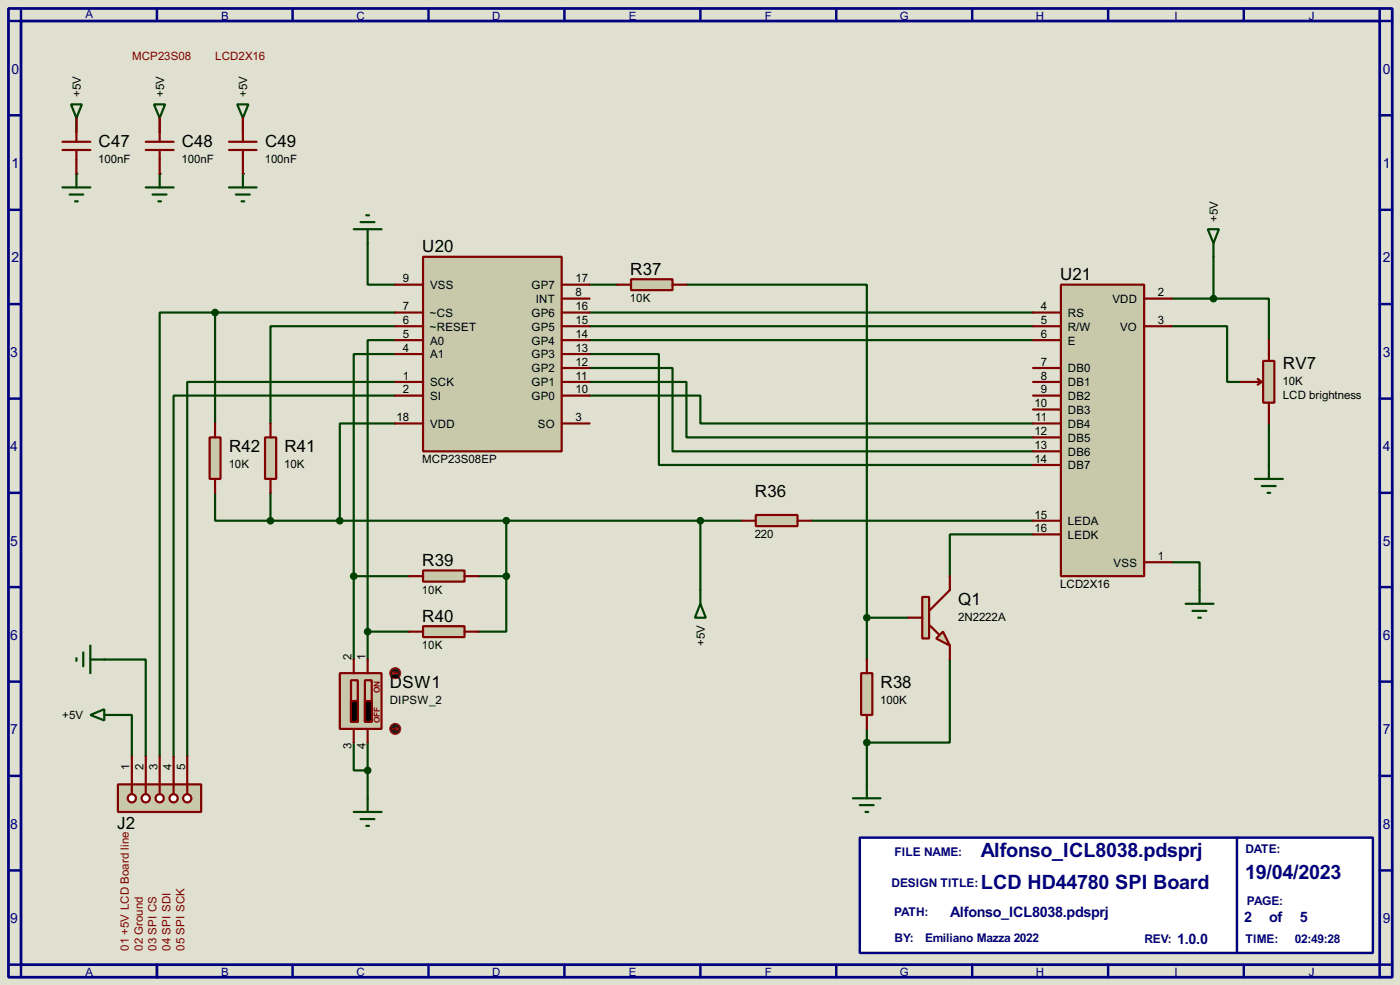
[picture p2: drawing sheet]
<svg xmlns="http://www.w3.org/2000/svg" width="256mm" height="180mm" viewBox="0 0 256 180" stroke-linecap="round" stroke-linejoin="round" font-family="sans-serif">
<path d="M0 0h256.5v180.3h-256.5z" fill="#e0e0d0"/>
<g fill="#004000">
<circle cx="14" cy="31.8" r=".2"/>
<circle cx="29.3" cy="31.8" r=".2"/>
</g>
<path d="M108 59.7h81.3M108 57.2h81.3M72.4 69.9h-38.1v68.6M72.4 72.4h-40.6v66.1M108 72.4h20.3v5.1h61M108 69.9h17.8v10.2h63.5M108 67.4h15.2v15.2h66.1M108 64.8h12.7v20.3h68.6M108 62.3h81.3M214.7 102.9h5.1v5.1" fill="none" stroke="#004000" stroke-width=".4"/>
<circle cx="44.5" cy="31.8" r=".2" fill="#004000"/>
<g fill="none" stroke="#004000" stroke-width=".4">
<path d="M39.4 57.2h-10.1v81.3M39.4 57.2h33M39.4 57.2v20.3M67.4 44.5v7.6h5M72.4 59.7h-22.8v17.8M108 52.1h5.1M125.8 52.1h33v61M214.7 59.7h10.1v10.2h2.6M214.7 54.7h7.6M222.3 54.7h10.2v7.6M222.3 47v7.7M72.4 62.3h-5v53.3"/>
<path d="M72.4 64.8h-7.6v40.7M72.4 77.5h-10.1v17.8M232.5 77.5v7.6M39.4 90.2v5.1h10.2M49.6 95.3h86.3M49.6 90.2v5.1M92.8 95.3v10.2M128.3 95.3v12.7M148.6 95.3h40.7M189.3 97.8h-15.3v7.7M64.8 105.5h10.2M64.8 105.5v15.2"/>
<path d="M67.4 115.6h7.6M67.4 115.6v5.1M87.7 105.5h5.1M92.8 105.5v10.1h-5.1M158.8 113.1v7.6M158.8 113.1h7.6M19.1 120.7h7.6v17.8M21.6 130.9h2.6v7.6M64.8 135.9v5.1h2.6M67.4 135.9v10.2M158.8 133.4v10.2M174 120.7v15.2h-15.2"/>
</g>
<path d="M157.5 153.3h94v21.1h-94z" fill="#fff" stroke="#000080" stroke-width=".45"/>
<path d="M226.6 153.3v21.1" fill="none" stroke="#000080" stroke-width=".45"/>
<path d="M21.6 143.6h15.3v5h-15.3z" fill="#c8c8aa" stroke="#800000" stroke-width=".4"/>
<path d="M24.2 143.6v1.7" fill="none" stroke="#800000" stroke-width=".4"/>
<circle cx="24.1" cy="146.1" r=".75" fill="#feffff" stroke="#800000" stroke-width=".4"/>
<path d="M26.7 143.6v1.7" fill="none" stroke="#800000" stroke-width=".4"/>
<circle cx="26.7" cy="146.1" r=".75" fill="#feffff" stroke="#800000" stroke-width=".4"/>
<path d="M29.3 143.6v1.7" fill="none" stroke="#800000" stroke-width=".4"/>
<circle cx="29.2" cy="146.1" r=".75" fill="#feffff" stroke="#800000" stroke-width=".4"/>
<path d="M31.8 143.6v1.7" fill="none" stroke="#800000" stroke-width=".4"/>
<circle cx="31.8" cy="146.1" r=".75" fill="#feffff" stroke="#800000" stroke-width=".4"/>
<path d="M34.3 143.6v1.7" fill="none" stroke="#800000" stroke-width=".4"/>
<circle cx="34.3" cy="146.1" r=".75" fill="#feffff" stroke="#800000" stroke-width=".4"/>
<path d="M24.2 138.5v5.1M26.7 138.5v5.1M29.3 138.5v5.1M31.8 138.5v5.1M34.3 138.5v5.1" fill="none" stroke="#800000" stroke-width=".4"/>
<path d="M194.4 52.1h15.2v53.4h-15.2z" fill-rule="evenodd" fill="#c8c8aa" stroke="#800000" stroke-width=".4"/>
<g fill="none" stroke="#800000" stroke-width=".4">
<path d="M11.5 27.5h5.1M11.5 26h5.1M14 21.6v4.4M14 27.5v4.3M26.7 27.5h5.1M26.7 26h5.1M29.3 21.6v4.4M29.3 27.5v4.3M189.3 59.7h5.1M189.3 57.2h5.1M209.6 59.7h5.1M209.6 54.7h5.1"/>
<path d="M189.3 67.4h5.1M189.3 69.9h5.1M189.3 72.4h5.1M189.3 75h5.1M189.3 77.5h5.1M189.3 62.3h5.1M189.3 80.1h5.1M189.3 82.6h5.1M189.3 85.1h5.1M189.3 95.3h5.1M189.3 97.8h5.1M209.6 102.9h5.1"/>
</g>
<path d="M13 19.1h2l-1 2.5zM28.2 19.1h2.1l-1 2.5zM11.5 34.3h5.1M12.8 35.6h2.5M13.8 36.9h.5M14 21.6v2.6M14 31.8v2.5M26.7 34.3h5.1M28 35.6h2.5M29 36.9h.5M29.3 21.6v2.6M29.3 31.8v2.5" fill="none" stroke="#004000" stroke-width=".4"/>
<path d="M77.5 47h25.4v35.6h-25.4z" fill-rule="evenodd" fill="#c8c8aa" stroke="#800000" stroke-width=".4"/>
<g fill="none" stroke="#800000" stroke-width=".4">
<path d="M42 27.5h5M42 26h5M44.5 21.6v4.4M44.5 27.5v4.3M72.4 59.7h5.1M72.4 57.2h5.1M72.4 52.1h5.1M102.9 59.7h5.1M102.9 57.2h5.1M102.9 52.1h5.1M102.9 54.7h5.1M72.4 62.3h5.1"/>
<path d="M72.4 64.8h5.1M72.4 72.4h5.1M72.4 69.9h5.1M72.4 77.5h5.1M102.9 62.3h5.1M102.9 64.8h5.1M102.9 72.4h5.1M102.9 69.9h5.1M102.9 67.4h5.1M102.9 77.5h5.1"/>
</g>
<g fill="none" stroke="#004000" stroke-width=".4">
<path d="M43.5 19.1h2l-1 2.5zM42 34.3h5M43.2 35.6h2.6M44.3 36.9h.5M44.5 21.6v2.6M44.5 31.8v2.5M221.3 42h2l-1 2.5zM222.3 44.5v2.5M128.3 110.5l1 2.6h-2zM128.3 108v2.5M217.2 110.5h5.1M218.5 111.8h2.5"/>
<path d="M219.5 113.1h.5M219.8 108v2.5"/>
</g>
<path d="M231.4 66.1h2.1v7.6h-2.1z" fill="#c8c8aa" stroke="#800000" stroke-width=".4"/>
<path d="M227.4 69.9h3.8M230.4 69.4l.8 .5M231.2 69.9l-.8 .5M232.5 62.3v3.8M232.5 73.7v3.8" fill="none" stroke="#800000" stroke-width=".4"/>
<circle cx="222.3" cy="54.7" r=".5" fill="#004000" stroke="#004000" stroke-width=".4"/>
<path d="M229.9 87.7h5.1M231.2 89h2.5M232.2 90.2h.5M232.5 85.1v2.6M15.3 119.4v2.6M16.6 118.2v5M14 120.5v.5M16.6 120.7h2.5" fill="none" stroke="#004000" stroke-width=".4"/>
<path d="M1.6 1.6h253.5v177.3h-253.5zM3.9 3.9h248.9v172.7h-248.9z" fill="none" stroke="#000080" stroke-width=".5"/>
<g fill="none" stroke="#000080" stroke-width=".45">
<path d="M3.9 1.6v2.3h-2.3M28.8 1.6v2.3M53.6 1.6v2.3M78.5 1.6v2.3M103.4 1.6v2.3M128.3 1.6v2.3M153.2 1.6v2.3M178.1 1.6v2.3M203 1.6v2.3M227.9 1.6v2.3M252.8 1.6v2.3h2.3M1.6 21.1h2.3"/>
<path d="M1.6 38.4h2.3M252.8 21.1h2.3M252.8 38.4h2.3M1.6 55.7h2.3M252.8 55.7h2.3M1.6 73h2.3M252.8 73h2.3M1.6 90.2h2.3M252.8 90.2h2.3M1.6 107.5h2.3M252.8 107.5h2.3M1.6 124.8h2.3"/>
<path d="M252.8 124.8h2.3M1.6 142h2.3M1.6 159.3h2.3M252.8 142h2.3M252.8 159.3h2.3M1.6 176.6h2.3v2.3M28.8 176.6v2.3M53.6 176.6v2.3M78.5 176.6v2.3M103.4 176.6v2.3M128.3 176.6v2.3M153.2 176.6v2.3"/>
<path d="M178.1 176.6v2.3M203 176.6v2.3M227.9 176.6v2.3M255.1 176.6h-2.3v2.3"/>
</g>
<path d="M138.5 94.3h7.6v2h-7.6z" fill="#c8c8aa" stroke="#800000" stroke-width=".4"/>
<path d="M135.9 95.3h2.6M146.1 95.3h2.5" fill="none" stroke="#800000" stroke-width=".4"/>
<path d="M16.6 130.9l2.5-1.1v2.1zM19.1 130.9h2.5M156.3 146.1h5M157.5 147.4h2.6M158.6 148.6h.5M158.8 143.6v2.5" fill="none" stroke="#004000" stroke-width=".4"/>
<path d="M115.6 51.1h7.6v2h-7.6z" fill="#c8c8aa" stroke="#800000" stroke-width=".4"/>
<path d="M113.1 52.1h2.5M123.2 52.1h2.6" fill="none" stroke="#800000" stroke-width=".4"/>
<path d="M157.8 123.2h2v7.7h-2z" fill="#c8c8aa" stroke="#800000" stroke-width=".4"/>
<path d="M158.8 120.7v2.5M158.8 130.9v2.5" fill="none" stroke="#800000" stroke-width=".4"/>
<path d="M171.5 116.9l1.3-1.3 1.2 2.6z" fill="#c8c8aa" stroke="#800000" stroke-width=".4"/>
<path d="M169 109.3h1.2v7.6h-1.2z" fill="#c8c8aa" stroke="#800000" stroke-width=".4"/>
<path d="M166.4 113.1h2.6M170.2 114.4l1.8 1.7M174 105.5v2.5l-3.8 3.8M174 118.2v2.5" fill="none" stroke="#800000" stroke-width=".4"/>
<g fill="#004000" stroke="#004000" stroke-width=".4">
<circle cx="158.8" cy="135.9" r=".5"/>
<circle cx="158.8" cy="113.1" r=".5"/>
</g>
<path d="M67.1 39.4h.5M64.8 42h5.1M66.1 40.7h2.5M67.4 42v2.5" fill="none" stroke="#004000" stroke-width=".4"/>
<path d="M62.3 123.2h7.6v10.2h-7.6z" fill="#c8c8aa" stroke="#800000" stroke-width=".4"/>
<path d="M64.3 124.5h1.3v7.6h-1.3zM64.8 120.7v2.5M64.8 133.4v2.5M66.9 124.5h1.2v7.6h-1.2zM67.4 120.7v2.5M67.4 133.4v2.5" fill="none" stroke="#800000" stroke-width=".4"/>
<path d="M64.3 128.3h1.3v3.8h-1.3zM66.9 128.3h1.2v3.8h-1.2z" fill="#000" stroke="#800000" stroke-width=".4"/>
<circle cx="72.4" cy="133.4" r="1" fill="#400000" stroke="#f00" stroke-width=".2"/>
<path d="M71.9 133.4h1.1M72.7 133.2l.3 .2M73 133.4l-.3 .3" fill="none" stroke="#f00" stroke-width=".2"/>
<circle cx="72.4" cy="123.2" r="1" fill="#400000" stroke="#f00" stroke-width=".2"/>
<path d="M71.9 123.2l.3 .3M71.9 123.2h1.1M72.2 123l-.3 .2" fill="none" stroke="#f00" stroke-width=".2"/>
<path d="M77.5 104.4h7.6v2.1h-7.6z" fill="#c8c8aa" stroke="#800000" stroke-width=".4"/>
<path d="M75 105.5h2.5M85.1 105.5h2.6" fill="none" stroke="#800000" stroke-width=".4"/>
<path d="M77.5 114.6h7.6v2h-7.6z" fill="#c8c8aa" stroke="#800000" stroke-width=".4"/>
<path d="M75 115.6h2.5M85.1 115.6h2.6" fill="none" stroke="#800000" stroke-width=".4"/>
<g fill="#004000" stroke="#004000" stroke-width=".4">
<circle cx="128.3" cy="95.3" r=".5"/>
<circle cx="92.7" cy="95.3" r=".5"/>
<circle cx="92.7" cy="105.5" r=".5"/>
<circle cx="67.3" cy="115.6" r=".5"/>
<circle cx="64.8" cy="105.5" r=".5"/>
<circle cx="67.3" cy="141" r=".5"/>
</g>
<path d="M64.8 148.6h5.1M66.1 149.9h2.5M67.1 151.2h.5M67.4 146.1v2.5" fill="none" stroke="#004000" stroke-width=".4"/>
<path d="M48.6 80.1h2v7.6h-2z" fill="#c8c8aa" stroke="#800000" stroke-width=".4"/>
<path d="M49.6 77.5v2.6M49.6 87.7v2.5" fill="none" stroke="#800000" stroke-width=".4"/>
<circle cx="62.2" cy="95.3" r=".5" fill="#004000" stroke="#004000" stroke-width=".4"/>
<path d="M38.4 80.1h2v7.6h-2z" fill="#c8c8aa" stroke="#800000" stroke-width=".4"/>
<path d="M39.4 77.5v2.6M39.4 87.7v2.5" fill="none" stroke="#800000" stroke-width=".4"/>
<g fill="#004000" stroke="#004000" stroke-width=".4">
<circle cx="39.4" cy="57.2" r=".5"/>
<circle cx="49.5" cy="95.3" r=".5"/>
</g>
<g font-size="4.1" fill="#000080">
<text x="179.7" y="156.9">Alfonso_ICL8038.pdsprj</text>
<text x="228.1" y="161">19/04/2023</text>
<text x="179.7" y="162.8">LCD HD44780 SPI Board</text>
</g>
<g font-size="3.5">
<text x="18.1" y="26.8">C47</text>
<text x="33.3" y="26.8">C48</text>
<text x="48.6" y="26.8">C49</text>
<text x="77.4" y="46.2">U20</text>
<text x="115.5" y="50.3">R37</text>
<text x="194.2" y="51.3">U21</text>
<text x="235" y="67.5">RV7</text>
<text x="42" y="82.8">R42</text>
<text x="52.1" y="82.8">R41</text>
<text x="138.3" y="90.9">R36</text>
<text x="77.4" y="103.6">R39</text>
<text x="77.4" y="113.8">R40</text>
<text x="175.6" y="110.7">Q1</text>
<text x="71.4" y="125.9">DSW1</text>
<text x="161.3" y="125.9">R38</text>
<text x="21.5" y="151.7">J2</text>
</g>
<g font-size="3" fill="#000080">
<text x="174" y="167.8">Alfonso_ICL8038.pdsprj</text>
<text x="215.7" y="172.9">1.0.0</text>
<text x="228" y="168.8">2</text>
<text x="232.5" y="168.8">of</text>
<text x="238.1" y="168.8">5</text>
</g>
<g font-size="2.9" fill="#000080">
<text x="2.1" y="13.5">0</text>
<text x="253.4" y="13.5">0</text>
<text x="2.1" y="30.7">1</text>
<text x="253.4" y="30.7">1</text>
<text x="2.1" y="48">2</text>
<text x="253.4" y="48">2</text>
<text x="1.9" y="65.3">3</text>
<text x="253.4" y="65.3">3</text>
<text x="1.9" y="82.5">4</text>
<text x="253.4" y="82.5">4</text>
<text x="1.9" y="99.9">5</text>
<text x="253.4" y="99.9">5</text>
<text x="1.9" y="117.1">6</text>
<text x="253.4" y="117.1">6</text>
<text x="1.9" y="134.4">7</text>
<text x="253.4" y="134.4">7</text>
<text x="1.9" y="151.7">8</text>
<text x="253.4" y="151.7">8</text>
<text x="1.9" y="168.9">9</text>
<text x="253.4" y="168.9">9</text>
</g>
<g font-size="2.5" fill="#000080">
<text x="163.9" y="156.7">FILE NAME:</text>
<text x="228.1" y="156.2">DATE:</text>
<text x="163.3" y="162.3">DESIGN TITLE:</text>
<text x="163.8" y="167.6">PATH:</text>
<text x="228.4" y="165.6">PAGE:</text>
<text x="163.9" y="172.5">BY:</text>
<text x="169.5" y="172.5">Emiliano Mazza 2022</text>
<text x="209.6" y="172.7">REV:</text>
<text x="228.2" y="172.7">TIME:</text>
<text x="237.2" y="172.7">02:49:28</text>
</g>
<g font-size="2.4" fill="#000080">
<text x="15.6" y="3.4">A</text>
<text x="40.5" y="3.6">B</text>
<text x="65.3" y="3.6">C</text>
<text x="90.2" y="3.6">D</text>
<text x="115.2" y="3.6">E</text>
<text x="140.1" y="3.6">F</text>
<text x="164.8" y="3.6">G</text>
<text x="189.8" y="3.6">H</text>
<text x="215.1" y="3.6">I</text>
<text x="239.8" y="3.6">J</text>
<text x="15.6" y="178.7">A</text>
<text x="40.5" y="178.7">B</text>
<text x="65.3" y="178.7">C</text>
<text x="90.2" y="178.7">D</text>
<text x="115.2" y="178.7">E</text>
<text x="140.1" y="178.7">F</text>
<text x="164.8" y="178.7">G</text>
<text x="189.8" y="178.7">H</text>
<text x="215.1" y="178.7">I</text>
<text x="239.8" y="178.7">J</text>
</g>
<g font-size="2.4" fill="#800000">
<text x="24.2" y="10.9">MCP23S08</text>
<text x="39.4" y="10.9">LCD2X16</text>
<text x="23.6" y="174" transform="rotate(-90 23.6 174)">01 +5V LCD Board line</text>
<text x="26.1" y="174" transform="rotate(-90 26.1 174)">02 Ground</text>
<text x="28.7" y="174" transform="rotate(-90 28.7 174)">03 SPI CS</text>
<text x="31.2" y="174" transform="rotate(-90 31.2 174)">04 SPI SDI</text>
<text x="33.8" y="174" transform="rotate(-90 33.8 174)">05 SPI SCK</text>
</g>
<g font-size="2.4">
<text x="14.8" y="17.8" transform="rotate(-90 14.8 17.8)">+5V</text>
<text x="30.1" y="17.8" transform="rotate(-90 30.1 17.8)">+5V</text>
<text x="45.3" y="17.8" transform="rotate(-90 45.3 17.8)">+5V</text>
<text x="18" y="29.8">100nF</text>
<text x="33.3" y="29.8">100nF</text>
<text x="48.5" y="29.8">100nF</text>
<text x="223.1" y="40.6" transform="rotate(-90 223.1 40.6)">+5V</text>
<text x="73.8" y="51.7">9</text>
<text x="78.8" y="52.9">VSS</text>
<text x="97.4" y="52.9">GP7</text>
<text x="105.5" y="51.7">17</text>
<text x="73.8" y="56.8">7</text>
<text x="73.8" y="59.3">6</text>
<text x="78.8" y="58">~CS</text>
<text x="97.4" y="58">GP6</text>
<text x="98.1" y="55.4">INT</text>
<text x="105.5" y="59.3">15</text>
<text x="105.5" y="56.8">16</text>
<text x="105.5" y="54.3">8</text>
<text x="115.4" y="55.3">10K</text>
<text x="190.7" y="59.3">5</text>
<text x="190.7" y="56.8">4</text>
<text x="195.6" y="58">RS</text>
<text x="203.8" y="55.4">VDD</text>
<text x="212.1" y="54.3">2</text>
<text x="212.1" y="59.3">3</text>
<text x="73.8" y="61.9">5</text>
<text x="73.8" y="64.4">4</text>
<text x="78.8" y="60.5">~RESET</text>
<text x="78.8" y="63.1">A0</text>
<text x="78.8" y="65.6">A1</text>
<text x="97.4" y="65.6">GP3</text>
<text x="97.4" y="63.1">GP4</text>
<text x="97.4" y="60.5">GP5</text>
<text x="105.5" y="64.4">13</text>
<text x="105.5" y="61.9">14</text>
<text x="190.7" y="61.9">6</text>
<text x="195.6" y="63.1">E</text>
<text x="195.6" y="60.5">R/W</text>
<text x="205.2" y="60.5">VO</text>
<text x="73.8" y="69.5">1</text>
<text x="73.8" y="72">2</text>
<text x="78.8" y="70.7">SCK</text>
<text x="97.4" y="70.7">GP1</text>
<text x="97.4" y="68.1">GP2</text>
<text x="105.5" y="72">10</text>
<text x="105.5" y="69.5">11</text>
<text x="105.5" y="67">12</text>
<text x="190.7" y="67">7</text>
<text x="190.7" y="69.5">8</text>
<text x="190.7" y="72">9</text>
<text x="195.6" y="68.1">DB0</text>
<text x="195.6" y="70.7">DB1</text>
<text x="235" y="70.4">10K</text>
<text x="72.7" y="77.1">18</text>
<text x="78.8" y="73.2">SI</text>
<text x="97.4" y="73.2">GP0</text>
<text x="105.5" y="77.1">3</text>
<text x="189.5" y="74.6">10</text>
<text x="189.7" y="77.1">11</text>
<text x="195.6" y="73.2">DB2</text>
<text x="195.6" y="75.8">DB3</text>
<text x="235" y="73">LCD brightness</text>
<text x="78.8" y="78.3">VDD</text>
<text x="98.5" y="78.3">SO</text>
<text x="189.5" y="79.7">12</text>
<text x="189.5" y="82.2">13</text>
<text x="195.6" y="78.3">DB4</text>
<text x="195.6" y="80.8">DB5</text>
<text x="195.6" y="83.4">DB6</text>
<text x="41.9" y="85.7">10K</text>
<text x="52.1" y="85.7">10K</text>
<text x="77.3" y="84.8">MCP23S08EP</text>
<text x="189.5" y="84.7">14</text>
<text x="195.6" y="85.9">DB7</text>
<text x="189.5" y="94.9">15</text>
<text x="138.3" y="98.5">220</text>
<text x="189.5" y="97.4">16</text>
<text x="195.6" y="96.1">LEDA</text>
<text x="195.6" y="98.6">LEDK</text>
<text x="194.2" y="107.7">LCD2X16</text>
<text x="204" y="103.7">VSS</text>
<text x="212.1" y="102.5">1</text>
<text x="77.3" y="108.7">10K</text>
<text x="175.5" y="113.6">2N2222A</text>
<text x="77.3" y="118.8">10K</text>
<text x="129.1" y="118.2" transform="rotate(-90 129.1 118.2)">+5V</text>
<text x="64.4" y="120.7" transform="rotate(-90 64.4 120.7)">2</text>
<text x="67" y="120.7" transform="rotate(-90 67 120.7)">1</text>
<text x="11.4" y="131.7">+5V</text>
<text x="71.4" y="128.9">DIPSW_2</text>
<text x="161.3" y="128.9">100K</text>
<text x="64.4" y="137" transform="rotate(-90 64.4 137)">3</text>
<text x="67" y="137.1" transform="rotate(-90 67 137.1)">4</text>
<text x="23.8" y="141" transform="rotate(-90 23.8 141)">1</text>
<text x="26.3" y="141" transform="rotate(-90 26.3 141)">2</text>
<text x="28.9" y="141" transform="rotate(-90 28.9 141)">3</text>
<text x="31.4" y="141" transform="rotate(-90 31.4 141)">4</text>
<text x="33.9" y="141" transform="rotate(-90 33.9 141)">5</text>
</g>
<g font-size="1.7" fill="#800000">
<text x="69.6" y="126.8" transform="rotate(-90 69.6 126.8)">ON</text>
<text x="69.6" y="132.3" transform="rotate(-90 69.6 132.3)">OFF</text>
</g>
</svg>
